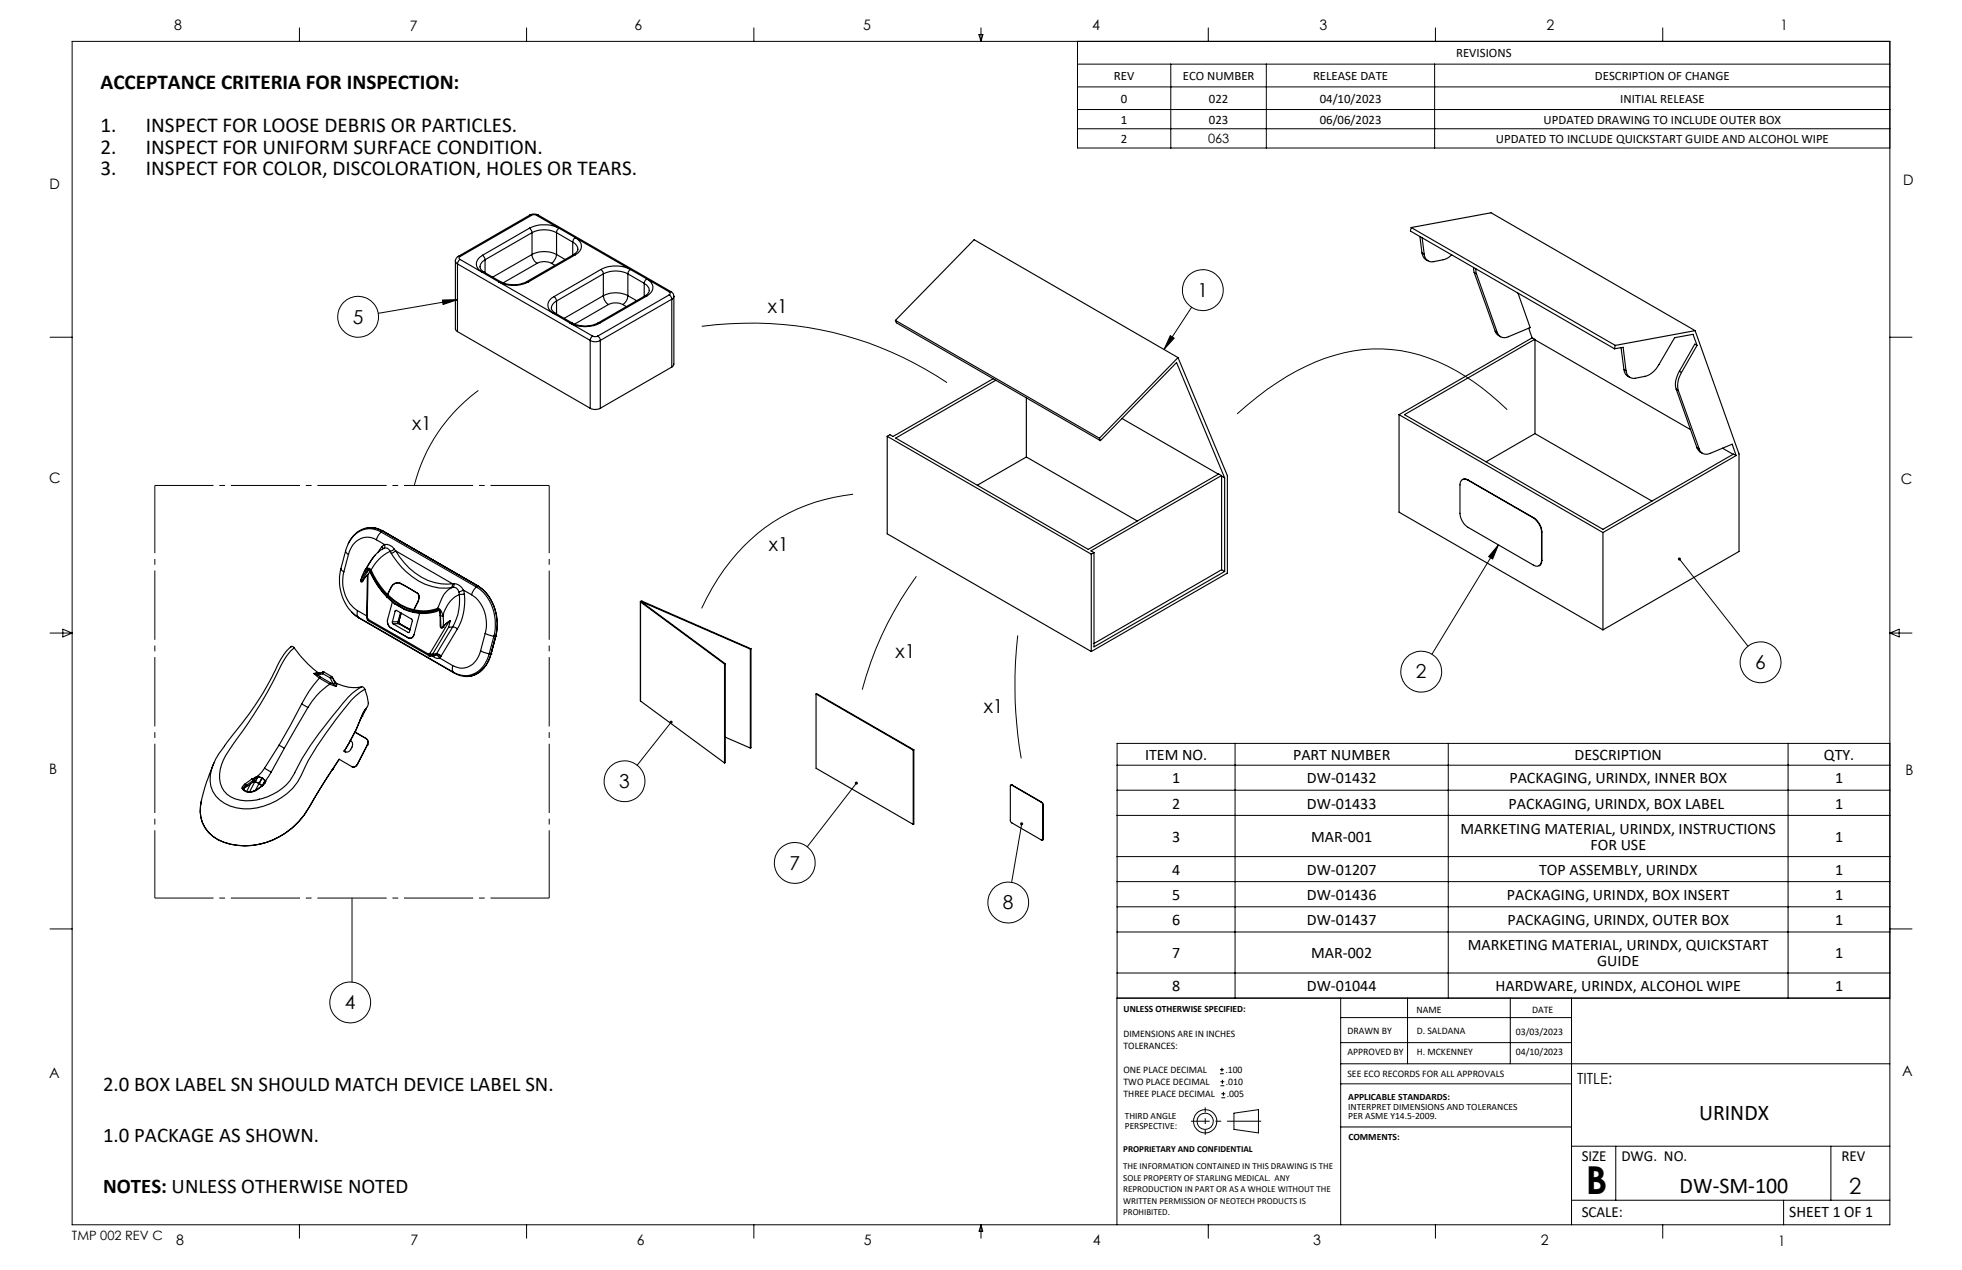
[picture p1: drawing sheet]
<svg xmlns="http://www.w3.org/2000/svg" width="432mm" height="279mm" viewBox="0 0 432 279" stroke-linecap="round" stroke-linejoin="round" font-family="sans-serif">
<g fill="none" stroke="#000" stroke-width=".25">
<path d="M100.2 57.4v14.9l.5 .7M100.2 57.4l.5 .7M100.7 58.1l29.2 16.8M100.7 58.1v14.9M100.9 56.4l-.5 .5-.2 .5M100.9 56.4h.3M101.2 57.1l-.3 .3-.2 .7M101.2 56.4a.34 .34 0 0 0-.2 .4 .34 .34 0 0 0 .2 .3M101.2 57.1l8.6 4.9M106.2 56.2a1.95 1.95 0 0 0-1.4 1.9 1.95 1.95 0 0 0 1.5 1.8h.3M106.2 56.2l.4 .4 .2 .6M106.6 59.9l3.6 2.1"/>
<path d="M106.8 57.2a1.44 1.44 0 0 0-.9 2.2l.7 .5M106.8 57.2v2.8M116.5 50.2a7.5 7.5 0 0 1 6.5 0M116.5 50.2l.4 .4 .2 .6M116.5 50.2l-10.3 6M116.6 47.3a2.02 2.02 0 0 1 1.9 0M116.6 47.3l.4 .1M116.6 47.3l-15.7 9.1M117 47.4l.4-.2 .7 .2M117 47.4l-15.8 9M117.1 56a2.42 2.42 0 0 0 1.1 1.9M117.1 51.2a6 6 0 0 1 5.4 0"/>
<path d="M117.1 56a6 6 0 0 1 5.4 0M117.1 51.2l-10.3 6M117.1 51.2v4.8M117.1 56l-8.7 5M118.1 47.4l4.9 2.8M118.2 57.9a3.4 3.4 0 0 1 3.2 0M118.2 57.9l-7.5 4.3M118.5 47.3l-.4 .1M118.5 47.3l29.2 16.9M121.4 57.9l.7 .5M122.5 56l-.4 1.1-.7 .8M122.5 51.2l3.5 2.1"/>
<path d="M122.5 51.2v4.8M122.5 56l1.9 1.1M123 50.2l-.4 .4-.1 .6M123 50.2l15.7 9.1M126 53.3a1.46 1.46 0 0 1 1 2.1l-.8 .6M126 53.3l.5-.9a1.93 1.93 0 0 1 1.5 1.8 1.93 1.93 0 0 1-1.4 1.9M126 53.3v2.8M126.2 56l.4 .1M126.2 56l-10.3 6M126.6 56.1l-10.3 5.9M132.2 59.3a7.2 7.2 0 0 1 6.5 0M132.2 59.3l.5 .5 .1 .5"/>
<path d="M132.2 59.3l-10.3 6M138.7 59.3l-.3 .3-.2 .7M138.7 59.3l3.6 2M310.6 50.1l-.2 .7 44.9 25.9M310.6 50.1l44.9 25.9M310.6 50.1l17.6-3.3 44.9 25.9M312.5 52l.4 3.6M312.9 55.6l.5 1.1 .9 .7M312.9 55.6l.5 .3M313 52.3l.4 3.6M313.4 55.9a1.7 1.7 0 0 0 2.1 1.7 6.9 6.9 0 0 0 3.3-1l.7-.5M324.3 58.8l.1 1.2"/>
<path d="M324.4 60l.5 .3M324.4 60l4.7 12.9M324.8 59.1l.1 1.2M100.7 73l29.2 16.8M109.8 62a7.2 7.2 0 0 0 6.5 0M109.8 62l12.1 7M110.2 62a6.4 6.4 0 0 0 5.7 0M110.2 62h-.4M115.9 62h.4M121.9 65.3a1.97 1.97 0 0 0-1.3 1.8 1.97 1.97 0 0 0 1.3 1.9M121.9 65.3l.3 .2 .3 .7M121.9 69l3.6 2.1"/>
<path d="M122.3 69h-.4M122.3 69l3.6 2M122.5 66.2a1.45 1.45 0 0 0-.9 2.1l.7 .7M122.5 66.2v2.9M125.5 71.1a7.2 7.2 0 0 0 6.5 0M125.5 71.1l4.9 2.8M125.9 71a6.4 6.4 0 0 0 5.7 0M125.9 71l-.4 .1M129.9 74.9a2.33 2.33 0 0 0 2.2 0M129.9 74.9v14.9M130.4 73.9l.6 .2 .6-.2M130.4 73.9l-.4 .5-.1 .5"/>
<path d="M131.6 73.9l.4 .5 .1 .5M131.6 71l.4 .1M132.1 74.9v14.9M132.8 65.1a2.53 2.53 0 0 0 1.1 1.9M132.8 60.3a6 6 0 0 1 5.4 0M132.8 65.1a6 6 0 0 1 5.4 0M132.8 60.3l-10.3 5.9M132.8 60.3v4.8M132.8 65.1l-8.6 4.9M133.9 67a3.7 3.7 0 0 1 3.2 0M133.9 67l-7.4 4.3M137.1 67l.7 .5"/>
<path d="M138.2 65.1a2.29 2.29 0 0 1-1.1 1.9M138.2 60.3l3.6 2M138.2 60.3v4.8M138.2 65.1l1.9 1M141.8 62.3a1.44 1.44 0 0 1 1.1 1.3 1.44 1.44 0 0 1-.9 1.5M141.8 62.3v2.9M142 65.1h.3M142 65.1l-10.4 5.9M142.3 61.3a2 2 0 0 1 1.4 1.9 2 2 0 0 1-1.4 1.9M142.3 61.3l-.3 .5-.2 .5M142.3 65.1l-10.3 6M142.3 61.3l5 2.9"/>
<path d="M147.3 64.2a.37 .37 0 0 1 .2 .3 .37 .37 0 0 1-.2 .4M147.3 64.9l.3 .3 .2 .6M147.3 64.9l-15.7 9M147.7 64.2a1.1 1.1 0 0 1 .6 1M147.7 64.2h-.4M147.8 65.8l-15.7 9.1M147.8 65.8v15M148.3 65.2v14.9l-.5 .7M148.3 65.2l-.5 .6M197.1 70.5l17.3-17.8 44.9 26M197.1 70.5l44.9 25.9M197.1 70.5l.2 .5 44.9 25.9"/>
<path d="M259.3 78.7l10.8 25.9v21.5l-29.9 17.2M259.3 78.7l-17.3 17.7M324.9 60.3l4.6 12.9M329.1 72.9l.3 .6 .9 .6M329.1 72.9l.4 .3M334.1 64.5l2.7 7.6-4.8 2a1.67 1.67 0 0 1-2.5-.9M336.4 72.2l.8 2.1M337.2 74.3l.6 .3M337.2 74.3l-29.3 16.9M337.8 74.6l-28.7 16.6 43.7 25.3 28.7-16.6 .6 .3M337.8 74.6v.2M337.8 74.8l34.2 19.7"/>
<path d="M337.8 74.8v20.6M355.3 76.7l1.9-.3 .7 5.2M355.5 76l-.2 .7M356.8 76.5l.6 4.8M373.1 72.7l-17.6 3.3M373.1 72.7l9.6 27.2v21.4l-29.9 17.3M373.5 76l-.9-2.4-4.1 .7-3.4 5.9a5 5 0 0 1-3.1 2.6l-2.1 .4a1.7 1.7 0 0 1-2-1.6M373.5 76l-3.4 6M373.5 76l-.5-.3-3.4 6M129.9 89.8a2.33 2.33 0 0 0 2.2 0M147.8 80.8l-15.7 9M195.3 96l44.9 25.9"/>
<path d="M195.3 96v21.4l44.9 25.9M218.6 83.3l-22.1 12.7-.6-.4-.6 .4M219.2 83.6l-22.1 12.8 42.4 24.5 28.7-16.6 .6 .3M225.9 87.5v13M242 96.4l.2 .5M242.2 96.9l16.7-17.1 10.6 25.3M246.9 92.1l21.2 12.2M307.9 91.2v21.5l44.9 25.9M307.9 91.2l44.9 26M337.8 95.4l-10.7 6.2M337.8 95.4l25.8 14.8M357.4 81.3l.4 1.1 .9 .6"/>
<path d="M357.4 81.3l.5 .3M368.9 85.6l.5 .3M368.9 85.6l4.6 12.9M369.4 85.9l4.6 12.9M369.6 81.7a4.9 4.9 0 0 0-.7 3.9M369.6 81.7l.5 .3M370.1 82a5.3 5.3 0 0 0-.7 3.9M373.5 98.5l.4 .7 .8 .5M373.5 98.5l.5 .3M374 98.8a1.65 1.65 0 0 0 2.4 .9l4.8-2 .9 2.5M379.1 98.6l2.3 1.3M76.7 119.5l-.6 1.7"/>
<path d="M80.8 116.1h1.7l1.7 .7M82.8 118.7a4.1 4.1 0 0 0-5.9 2.7l-.2 .6M82.8 118.7l1.8 1.1M83.9 117.1l-.6 .7-.5 .9M83.9 117.1a5 5 0 0 0-7.2 2.4M83.9 117.1l20.9 12.1M84.2 116.8a5.2 5.2 0 0 0-7.5 2.7M84.2 116.8l20.9 12.1M84.2 116.8l-.3 .3M84.2 116.8h.1M84.6 119.8a2.15 2.15 0 0 1 2.2 1M84.6 119.8l.1 .4-.2 .4a1 1 0 0 1 1.4 .7"/>
<path d="M84.6 119.8l-.5 .4M225.9 100.5l24.4 14.1M225.9 100.5l-10.8 6.3M268.8 104.6l.1 .1M268.8 104.6l-28.7 16.6 .7 .4M268.9 104.7l.6 .4M268.9 104.7v20.6M269.5 105.1v20.6M321.8 105.5l.7-.1 .6 .2M323.1 105.7a1.1 1.1 0 0 0-1.3-.2 1.1 1.1 0 0 0-.5 1.2v6.2a4 4 0 0 0 1.8 3.1l14.4 8.3a1.1 1.1 0 0 0 1.2 .1 1.1 1.1 0 0 0 .6-1.1M323.1 105.7l14.4 8.2M323.1 105.6l14.4 8.3"/>
<path d="M323.1 105.6v.1M337.5 113.9a4 4 0 0 1 1.8 3.2M337.5 113.9a4.2 4.2 0 0 1 1.8 3.1M337.5 113.9h.1M339.3 117.1v6.2M339.3 117v6.3M339.3 117v.1M352.8 117.2v21.4M382.1 100.2l-29.3 17M75 125.1a10 10 0 0 0 4.1 10.9M75 125.1l.2 .4 .5 .3M75.7 125.8a8 8 0 0 0 3 8.5"/>
<path d="M76.1 121.2l.1 .4 .5 .4M76.1 121.2l-1.1 3.9M76.7 122l-1 3.8M77.5 134.7l1.4 1.1M78.7 134.3a1.51 1.51 0 0 0 .2 1.5M78.7 134.3l2 1.2M78.9 135.8l20.9 12.1M78.9 135.8l.2 .2M79.1 136l20.9 12.1M79.4 127.7l.2 .4 .3-.3M80.2 125.7l-.8 2M80.4 125.4l.1 .4"/>
<path d="M80.4 125.4l-.2 .3M80.5 125.8l.2 .1M80.5 125.8l-1.1 1.9M80.7 135.7v.1M80.7 135.7h.1M80.7 135.8l.2 .6M80.7 125.9l-.6 1-.4 1.1 .1-.2M80.7 135.8h.2M80.8 135.7l.1 .1M80.9 126.5l-.2 9.2M80.9 135.8l.1 .4M81 136.2v.3l-.1-.1"/>
<path d="M81 136.2l13.3 7.7M81 125.2l.2 .1M81 125.2l-.5 .6M81 125.2l.2 .2-.5 .5M81 136.2l-.1 .2M81 136.6l13.4 7.7M81 126.3l-.2 9.4M81.1 126.3l-1.3 1.5M81.1 126.3h.1M81.2 125.4h.1M81.2 125.3l.1 .1M81.2 125.3l.3 .2"/>
<path d="M81.2 125.3v.1M81.3 125.4a18.8 18.8 0 0 0 3.9 6M81.3 125.4l.6 1.2a17.8 17.8 0 0 0 3.3 4.6M81.3 125.4h.1M81.4 125.7l-.3 .6M81.5 125.5a19.3 19.3 0 0 0 3.7 5.5M81.7 125.4a18.1 18.1 0 0 0 3.6 5.4M81.7 125.4l-.2 .1M81.7 125.4l-.6-.4-.7 .4M82.2 122.6l-2 3.1M82.4 122.4l-2 3M82.5 122.2l-.1 .2"/>
<path d="M84.1 120.2l-.9 1.3M84.1 120.2l.1 .6M84.4 120.6l-1 .8-1 1M85.2 131.2v.2M85.2 131.2l1.7 1.6M85.2 131.4l1.7 1.5M85.2 131a12.3 12.3 0 0 0 5.8 3.3M85.2 131v.2M85.3 130.8l.4-.8a1.97 1.97 0 0 1 2.3-1.7l3.9 2.2a1.48 1.48 0 0 1 0 2l-.8 1.7M85.3 130.8a11.9 11.9 0 0 0 5.8 3.4M85.3 130.8l-.1 .2M85.9 121.3l-2.1 1.3-1.1 1.2-1 1.6"/>
<path d="M85.9 121.3l.2 .4M86.1 121.7a15.9 15.9 0 0 0 9 7.3l1.6 .4 2.5-.1M86.4 132.4l-1.1 3.9a1.8 1.8 0 0 0 .6 1.8l3.9 2.2a.89 .89 0 0 0 1.3-.7l1.3-4.7M86.4 136.8l.1 .4M86.5 137.2l3.3 1.9M86.8 120.8l-.9 .5M86.8 120.8l.3 .4M86.9 132.8l.1 .1M86.9 132.8l2.1 1.2M87 132.9l2 1.2M87 134.4l-.6 2.4M87.1 121.2a14.1 14.1 0 0 0 10 7.2h2.5"/>
<path d="M87.1 121.2l-1 .5M87.1 121.2l12.5 7.2M87.3 134.3l3.4 2 .1 .3-.7 2.4-.3 .1M87.3 134.3l-.3 .1M87.3 128.2h.1M87.6 136.8l.1 .4M87.6 136.8h-1.2M87.7 137.2h-1.2M87.7 137.2h.2M87.7 137.2l2.5 1.4M87.8 136.7l.1 .5M87.8 136.7l-.2 .1"/>
<path d="M87.8 136.7h.1M87.9 137.2l2.3 1.3M88.1 134.8l-.5 2M88.3 134.9l-.5 1.8M89 134l2 .6M89 134v.1M89 134.1l2 .6M89.8 139.1l.2 .1M91 134.6v.1M91 134.3v.3M91.1 134.2l-.1 .1M96.3 133.8l.6 .4 .6 1.3"/>
<path d="M96.3 133.8l-.8 .3a8.9 8.9 0 0 1-4.4 .1M96.3 133.8v.3M96.3 134.1l.3 .1M96.3 134.1a9.4 9.4 0 0 1-5.3 .2M96.5 134.2h.1M96.5 134.2l-1.6 .5a9.2 9.2 0 0 1-3.9-.1M96.5 134.2l.2 .1M96.6 134.2l.2 .2M96.6 134.2l.1 .1M96.7 134.3a9.6 9.6 0 0 1-5.7 .4M96.7 134.3h.1M96.7 134.3l.1 .1"/>
<path d="M96.8 134.4l.1 1.1M96.8 134.4h.1M96.9 135.5v2.2a.34 .34 0 0 0 .2 .5 .34 .34 0 0 0 .4-.2M96.9 135.5h.1M96.9 135.5l.1 2.2 .2 .4 .3-.1M96.9 135.5h.6M97.5 138h.1M97.5 135.5l.1 1.2-.1 1.3M98.7 138l-3.5 6M98.8 136.8l-4.1 6.9M99.1 136.6l-.9 .6-.7 .8M99.1 136.6l-.4 1.4"/>
<path d="M99.1 136.6l-1 .7-.6 .7M99.6 128.4l-.1 .7-.3 .2M99.6 128.4h.3M99.6 129.2a4.9 4.9 0 0 0-2.7 3.1l-.6 1.5M99.6 129.2a1.18 1.18 0 0 1 1.4 1M99.6 129.2l-.4 .1M99.6 137.9l-.9 .1M99.6 137.9l.4 .1 .6 .4M99.6 137.9l-3.5 6M99.9 128.4a2.36 2.36 0 0 1 2.1 1.4M99.9 128.4v.5l-.3 .3M100.6 138.4l-3.6 6.1"/>
<path d="M101 130.2l.1 .6M101.1 130.8a6.2 6.2 0 0 0-3.6 4.7M101.1 130.8a12.3 12.3 0 0 1-1.5 7.1M102 129.8l.2 .9M102 129.8l-1 .4M102 129.8l1.8 1M102.2 130.7a12.7 12.7 0 0 1-1.6 7.7M102.2 130.7l-1.1 .1M103.8 130.8a7.7 7.7 0 0 1 3 8.5M104.8 129.2l-.6 .7-.4 .9M104.8 129.2a9.9 9.9 0 0 1 3.9 10.8M105.1 128.9a10.1 10.1 0 0 1 4 11.1"/>
<path d="M105.1 128.9l-.3 .3M106.8 139.3l1.9 .7M106.8 139.3l-1 3.9M108.7 140h.4M108.7 140l-1 3.8M140.9 132.4l.1 21.8M141 132.4l18.5 13.7M141.1 132.4h.1M141.1 132.4h-.1M141.1 132.4l18.5 13.6M141.1 132.4l24 10.4M141.3 132.3h-.3v.1"/>
<path d="M141.3 132.3l-.2 .1M141.3 132.3l24 10.4M240.2 121.9v21.4M240.8 121.6l-.6 .3M240.8 121.6v20.7l28.7-16.6M268.9 125.3l-28.1 16.3M268.9 125.3l.6 .4M339.3 123.3l-.1 .6-.5 .6M339.3 123.3h.1M64 142.4l.3-.2 .4 .3M64.1 142.2a16.6 16.6 0 0 0-4 6.1 75.4 75.4 0 0 1-10.1 14.9l-.6 .9M64.7 142.5a12.9 12.9 0 0 0-3.4 5.1 111.7 111.7 0 0 1-10.9 17.5 8.4 8.4 0 0 0-1.6 8 5.7 5.7 0 0 0 5.2 3.1 12.5 12.5 0 0 0 9.9-4.5l.9-1.5a63 63 0 0 1 9.5-14.1 16.8 16.8 0 0 1 5.3-5"/>
<path d="M64.7 142.5a24.2 24.2 0 0 0 5.4 5.6M66.4 154.9l-5 9M66.4 154.9l1.4 .7M67.8 155.6l-5.2 9M69 148.2l1.3 1M69 148.2l.9 .3M69.5 148.1l-.5 .1M69.5 148.1h.6M69.9 148.5l.6 .4M70.1 148.1l-.2 .4M70.3 149.2l-.5 .5a24.9 24.9 0 0 0-3.4 5.2M70.3 149.2l2.3 1.3"/>
<path d="M70.4 148.1h-.3M70.5 148.9l-.2 .3M70.5 148.9l2.3 1.3M71 148.2l-1.1 .3M71 148.2h.1M71 148.2l1.7 1M71.1 147.8l-1 .3M71.1 147.8l-.1 .4M71.1 147.8h.2M71.2 147.8l-.1 .1M71.3 147.8l-.3 .4M71.3 147.8l1.7 1"/>
<path d="M72.6 150.5l-.6 .4a15.5 15.5 0 0 0-4.2 4.7M72.6 150.5l1.4 .5M72.7 149.2l.7 1.3M72.7 149.2h.1M72.8 150.2l-.2 .3M72.8 150.2l.6 .3M73 148.8l-.3 .4M73 148.8l.1 .2M73.1 149l-.4 .2M73.1 149h.1M73.2 149l.6 1.2M73.2 149l.9 1.4"/>
<path d="M73.2 149l-.5 .2M73.4 150.5l.6 .5M73.8 150.2l.3 .5M73.8 150.2l-.4 .3M74.1 150.7l-.1 .3M74.1 150.4a8.6 8.6 0 0 0 5.5 .7M74.1 150.4v.3M79.6 151.1l.3 .1 .4 .4M79.6 157.6l-1.2 3-2.6 4.6M79.6 157.6h.1M79.7 157.4l.4-.9 .5-.6-1.4 2.6M79.7 157.4l-.1 .2"/>
<path d="M80.3 151.6a18.5 18.5 0 0 0-5.5 5.5 69.5 69.5 0 0 0-9.3 14.9 14 14 0 0 1-13.5 5.7 6.7 6.7 0 0 1-5.8-5.9 11.8 11.8 0 0 1 3.2-7.7M80.3 151.6l.5 1.6 .3 1.5a2.68 2.68 0 0 1-1 1.8l-.4 .9M94.3 143.9l.4 .4M94.3 143.9l.1 .4M94.4 144.3h.3M94.6 143.8l-.3 .1M94.6 143.8l.5 .2M94.7 143.7l.5 .3M94.7 143.7l-.1 .1M95.1 144.3l.2 .1a1.25 1.25 0 0 0 1.4 .3M95.1 144l-.4 .3M95.2 144h-.1"/>
<path d="M95.8 144.1l-1.1 .2M95.8 144.1l.6 .3 .3 .3M96 143.9l-.9 .1M96 143.9l.5 .2 .5 .4M96 143.9l-.2 .2M96.1 143.9l-.9 .1M96.1 143.9h.3l.7 .4M96.1 143.9h-.1M96.7 144.7l2.9 1.7M97 144.5l-.3 .2M99.6 146.4a1.51 1.51 0 0 0 .2 1.5M99.8 147.9l.2 .2"/>
<path d="M103.4 148.8h.1M105.8 143.2a4.2 4.2 0 0 1-5.2 3.6l-1-.4M105.8 143.2l1.9 .6M107.7 143.8a5.7 5.7 0 0 1-5.6 4.8l-1.1-.2-1.2-.5M107.7 143.8l.4 .1M108.1 143.9h.1M108.1 143.9a5.9 5.9 0 0 1-5.8 4.9l-1.2-.2-1.1-.5M108.1 143.9a6.1 6.1 0 0 1-4.7 4.9M109.1 140h.1M109.1 140l-1 3.9M140.9 154.1l.1 .1M141 154.2l18.5 13.7"/>
<path d="M159.5 146.1v21.8M159.6 146l-.1 .1M159.6 146v21.8l-.1 .1M165.1 142.8v21.8M165.3 142.7l-.2 .1M165.3 142.7v21.8l-.2 .1M179.6 152.7l21.4 12.3M179.6 152.7l.1-.1 21.4 12.4M179.6 152.7v16.3l21.4 12.4M44.2 176.6a7.3 7.3 0 0 0 5.1 8.7 14.5 14.5 0 0 0 8 .4M44.3 176.3a7.3 7.3 0 0 0 5 9 14.5 14.5 0 0 0 8 .4M46.9 168.2l-1.6 4.2-1.1 4.2"/>
<path d="M47.1 167.9l-.1 .2M53.3 173.4a1.59 1.59 0 0 0 1.5 .9M53.3 173.4l.3 .2M53.3 173.1v.3M53.3 173.1l.3 .5M53.6 173.6l.4 .4 .8 .2M53.6 173.6h.1M53.6 172.8l.3 .4M53.6 172.8l-.3 .3M53.7 173.5l-.1 .1M53.9 173.2l-.3 .4M53.9 173.2l-.2 .3"/>
<path d="M54 172.4l-.4 .4M54 173.2l-.3 .3M54 172.4l.2 .4M54.2 172.8l-.3 .4M54.2 172.8l-.2 .4M54.5 172.9l-.5 .3M54.8 174.3h.1M55.1 172.5l-.8 1.6M55.3 174.2h-.5M55.3 174.3h-.5M55.5 171.4l-1.5 1M55.5 172.3l-.9 .6"/>
<path d="M55.5 171.4l.1 .1M55.6 171.4l-.3 .1M55.6 171.5l.2 .2M55.8 174.1l-.5 .2M55.8 171.3l-.3 .1M55.8 171.7l-1.6 1.1M55.8 171.7l-.3 .4M55.8 171.3l.1 .1M55.8 174.1h.1M55.9 171.9l.2 .1M55.9 171.4l-.3 .7M55.9 171.4l-.3 .1"/>
<path d="M56 171.1h.1M56 171.1l-.2 .2M56 171.1l.1 .1M56.1 171.2l-.2 .2M56.1 171.2l-.4 .8M56.1 172l.9 .4M56.1 171.2h.1M56.1 172l-1.2 2.3M56.1 171.2l-.5 1M56.1 172h-.3M56.1 172h.1M56.2 172l.8 .4"/>
<path d="M56.3 173.8l-.5 .3M56.3 173.8h.1M56.4 173.8l-.6 .3M56.7 170.9l-.7 .2M56.7 170.9l-.6 .3M56.7 170.9h.1M56.7 170.8v.1M56.7 170.8h.1M56.7 170.8l-.6 1.2M56.8 170.8l.9 .3M56.8 170.9l-.6 1.1M56.8 170.9l.8 .3"/>
<path d="M56.8 170.8v.1M57 172.4l.7 .5M57 172.4l-.8 1.5M57.6 171.2l.7 .6M57.6 171.2h.1M57.6 171.2l-.6 1.2M57.7 171.2l.6 .5M57.7 171.2h-.1M57.7 171.1l-.1 .1M57.7 171.1v.1M57.7 172.8l-1.4 1M57.7 172.8h.1"/>
<path d="M57.8 172.8h.1M57.9 172.8l-1.5 1M57.9 172.5l-.1 .3M57.9 172.5h.1M58 172.5l-.1 .3M58 172.3l.1 .1M58.1 172.3l-.2 .2M58.1 172.3v.1M58.1 172.3h.1M58.2 172.3l-.2 .2M58.2 172.3h.1M58.2 172.3l-.1 .1"/>
<path d="M58.2 169l-1.5 1.8M58.2 169l1.5 .9M58.2 172.2l-.1 .1M58.2 172.2l-.1 .2M58.3 171.9l-.1 .3M58.3 171.8l-.4 .8M58.3 171.8v.1M58.3 171.7v.1M58.3 171.7l.1 .1M58.4 171.8l-.2 .5M58.4 171.8h.1M58.4 171.8l-.1 .1"/>
<path d="M58.4 171.8l-.5 .8M59.7 169.9l-1.3 1.9M61.4 163.9l-3.2 5.1M61.4 163.9l1.2 .7M62.6 164.6l-2.9 5.3M73 169.5l-2.5 4a49.5 49.5 0 0 1-4.8 7.3 16.7 16.7 0 0 1-8.4 4.9M73 169.5l-2.5 4a45.9 45.9 0 0 1-4.8 7.3 17 17 0 0 1-8.4 4.9M73.2 169.2h.1M73.2 169.2l-.2 .3M74.6 167l2.8 1.7a.86 .86 0 0 0 1.2-.6M74.6 167l-1.4 2.2M75.7 165.2l.3 .2"/>
<path d="M76 165.4h.1M77 162.9a1.02 1.02 0 0 1 .5 1.5 1.27 1.27 0 0 1-1.4 1.1l-.1-.1M77.5 168.7h.1M78.1 161h.1M78.1 161l2.5 1.5M78.6 168.1l.1 .1M78.7 168.2a.91 .91 0 0 1-1.2 .5M80.6 162.5a1.05 1.05 0 0 1 .3 1.4M80.6 162.5a1.02 1.02 0 0 1 .3 1.4M80.9 163.9h.1M80.9 163.9l-2.3 4.2M80.9 163.9l-2.2 4.3"/>
<path d="M159.6 162.2l5.5 2.4M201 165v16.4M201.1 165h-.1M201.1 165v16.3l-.1 .1M222.7 172.8h-.3l.1 8 6.7 4h.2l.1-.2M222.7 172.8l6.5 3.7M222.8 172.7l-.3 .1M222.8 172.7l-.1 .1M222.8 172.7l6.4 3.8M229.2 176.5l.3 .6M229.2 176.5l.4 .6M229.2 176.5h.1"/>
<path d="M229.5 177.1v7.5M229.6 177.1h-.1M229.6 177.1v7.4M229.6 184.5l-.2 .3M229.6 184.5l-.1 .1"/>
</g>
<g fill="none" stroke="#000" stroke-width=".22">
<path d="M15.9 9.1h400v260.4h-400zM65.9 6.1v3M115.9 6.1v3M165.9 6.1v3M215.4 7.6h.9l-.4 1.5zM215.9 6.1v3M237.1 9.1v23.5h178.8M237.1 14.1h178.8M237.1 19.1h178.8M257.7 14.1v18.5M265.9 6.1v3M278.7 14.1v18.5"/>
<path d="M315.7 14.1v18.5M315.9 6.1v3M365.9 6.1v3M237.1 24.1h178.8M237.1 28.3h178.8M11 74.2h4.9M97.4 66l3.3-.1-3.2 1.1zM100.7 65.9l-17.4 3M154.4 71.8a77 77 0 0 1 54 12.4M257.6 73.8l.8 .6-2.2 2.5zM262.3 67.6l-6.1 9.3M415.9 74.2h4.9"/>
<path d="M105.3 85.9a37.4 37.4 0 0 0-14.1 20.9M331.7 90.1a47.3 47.3 0 0 0-21.3-12.5 35.2 35.2 0 0 0-25.1 4.1 65 65 0 0 0-13 9.4M187.7 108.7a39.6 39.6 0 0 0-31 20.7l-2.3 4.4M329.8 119.9l-1.3 3.1-.9-.6zM329.8 119.9l-14.7 24M11 139.3h4.9M13.8 138.4l2.1 .9-2.1 .8zM201.7 126.8a74.6 74.6 0 0 0-11.9 24.9M224 139.8a93.5 93.5 0 0 0 .8 27M369.6 123l15.1 19.2M415.9 139.3h4.9M415.9 139.3l2.1-.9v1.7z"/>
<path d="M147.7 158.9l-7.5 9.4M188.5 172.3l-10.8 14M245.9 168.3h170M245.9 173.8h170M245.9 179.4h170M271.8 163.5v56.1M318.7 163.5v56.1M393.5 163.5v56.1M415.9 163.5h-170l-.1 106M77.5 197.6v18.5M224.9 181.3l-2.3 12.8M245.9 188.5h170"/>
<path d="M245.9 194h170M245.9 199.5h170M11 204.4h4.9M245.8 219.6h170.1M245.9 205h170M245.9 214.1h170M295.1 219.6v49.9M309.8 219.6v14.4M332.4 219.6v14.4M345.9 219.6v49.9M415.9 204.4h4.9M268.5 236.2h.8"/>
<path d="M268.5 235.3h.8M268.6 238.9h.9M268.6 238h.9M268.9 234.9v.9M269 237.6v.8M295.1 238.4h50.8M295.1 234h120.8M295.1 229.4h50.8M295.1 223.9h50.8M268.8 241.5h.9M268.8 240.6h.9M269.2 240.2v.9"/>
<path d="M271.6 244.9l5.4-.8v5.1l-5.4-.7zM295.1 247.9h50.8M345.9 252.2h70M355.6 252.2v11.9M402.9 252.2v11.9M65.9 269.5v2.9M115.9 269.5v2.9M165.9 269.5v2.9M215.9 269.5v2.9M215.9 269.5l.4 1.4h-.8zM265.9 269.5v2.9M315.9 269.5v2.9"/>
<path d="M345.9 264.1h70M365.9 269.5v2.9M392.5 264.1v5.4"/>
<circle cx="78.8" cy="69.7" r="4.5"/>
<circle cx="264.7" cy="63.8" r="4.5"/>
<circle cx="312.8" cy="147.8" r="4.5"/>
<circle cx="387.5" cy="145.7" r="4.5"/>
<circle cx="137.4" cy="171.9" r="4.5"/>
<circle cx="174.9" cy="189.9" r="4.5"/>
<circle cx="221.9" cy="198.6" r="4.5"/>
<circle cx="77.1" cy="220.6" r="4.5"/>
<circle cx="265.2" cy="246.7" r="2.57"/>
<circle cx="265.2" cy="246.7" r="1.78"/>
</g>
<path d="M34.1 106.8h86.8M34.1 197.6h86.8" fill="none" stroke="#000" stroke-width=".22" stroke-dasharray="15.2 1.3 1.3 1.3" stroke-dashoffset="2.3" stroke-linecap="butt"/>
<path d="M34.1 106.8v90.8M120.9 106.8v90.8" fill="none" stroke="#000" stroke-width=".22" stroke-dasharray="15.2 1.3 1.3 1.3" stroke-dashoffset=".3" stroke-linecap="butt"/>
<path d="M277.6 246.7h-15.5" fill="none" stroke="#000" stroke-width=".22" stroke-dasharray="15.2 1.3 1.3 1.3" stroke-dashoffset="7.7" stroke-linecap="butt"/>
<path d="M265.3 243.6v6.1" fill="none" stroke="#000" stroke-width=".22" stroke-dasharray="15.2 1.3 1.3 1.3" stroke-dashoffset="14.1" stroke-linecap="butt"/>
<path d="M257.6 73.8l.8 .6-2.2 2.5zM147.5 158.6a.34 .34 0 0 0 0 .5 .34 .34 0 0 0 .5 0 .34 .34 0 0 0-.1-.5l-.2 .3 .2-.3zM97.4 66l3.3-.1-3.2 1.1zM329.8 119.9l-1.3 3.1-.9-.6zM369.3 122.8a.34 .34 0 0 0 .2 .5 .34 .34 0 0 0 .4-.3 .34 .34 0 0 0-.4-.3l.1 .3zM188.2 172a.34 .34 0 0 0 0 .5 .34 .34 0 0 0 .5 0 .34 .34 0 0 0 0-.5l-.2 .3 .2-.3zM224.6 181a.35 .35 0 0 0 .1 .5 .35 .35 0 0 0 .5-.1 .35 .35 0 0 0-.3-.5v.4v-.4z" fill="#000"/>
<text font-size="8.5" x="349" y="262.6">B</text>
<g font-size="4.9">
<text x="373.9" y="246.3">URINDX</text>
<text x="369.7" y="262.6">DW-SM-100</text>
<text x="407" y="262.7">2</text>
</g>
<g font-size="4.7">
<text x="22.1" y="19.6">ACCEPTANCE CRITERIA FOR INSPECTION:</text>
<text x="22.1" y="29.1">1.</text>
<text x="32.1" y="29.1">INSPECT FOR LOOSE DEBRIS OR PARTICLES.</text>
<text x="22.1" y="33.8">2.</text>
<text x="32.1" y="33.8">INSPECT FOR UNIFORM SURFACE CONDITION.</text>
<text x="22.1" y="38.6">3.</text>
<text x="32.1" y="38.6">INSPECT FOR COLOR, DISCOLORATION, HOLES OR TEARS.</text>
</g>
<g font-size="4.6">
<text x="22.7" y="240.1">2.0 BOX LABEL SN SHOULD MATCH DEVICE LABEL SN.</text>
<text x="22.7" y="251.2">1.0 PACKAGE AS SHOWN.</text>
<text x="22.7" y="262.4">NOTES: UNLESS OTHERWISE NOTED</text>
</g>
<g font-size="4.2">
<text x="263.6" y="65.3">1</text>
<text x="77.7" y="71.2">5</text>
<text x="169" y="68.9">x1</text>
<text x="90.7" y="94.6">x1</text>
<text x="169.2" y="121.3">x1</text>
<text x="197.1" y="144.9">x1</text>
<text x="311.6" y="149.2">2</text>
<text x="386.3" y="147.2">6</text>
<text x="216.5" y="156.9">x1</text>
<text x="136.3" y="173.4">3</text>
<text x="173.8" y="191.3">7</text>
<text x="220.7" y="200">8</text>
<text x="75.9" y="222">4</text>
</g>
<g font-size="3.5">
<text x="252" y="167.2">ITEM NO.</text>
<text x="284.6" y="167.2">PART NUMBER</text>
<text x="346.5" y="167.2">DESCRIPTION</text>
<text x="401.4" y="167.2">QTY.</text>
<text x="258" y="172.4">1</text>
<text x="287.6" y="172.4">DW-01432</text>
<text x="332.2" y="172.4">PACKAGING, URINDX, INNER BOX</text>
<text x="403.9" y="172.4">1</text>
<text x="258" y="177.9">2</text>
<text x="287.6" y="177.9">DW-01433</text>
<text x="332" y="177.9">PACKAGING, URINDX, BOX LABEL</text>
<text x="403.9" y="177.9">1</text>
<text x="257.9" y="185.2">3</text>
<text x="288.6" y="185.2">MAR-001</text>
<text x="321.5" y="183.4">MARKETING MATERIAL, URINDX, INSTRUCTIONS</text>
<text x="403.9" y="185.2">1</text>
<text x="350" y="186.9">FOR USE</text>
<text x="257.9" y="192.5">4</text>
<text x="257.9" y="198">5</text>
<text x="287.6" y="192.5">DW-01207</text>
<text x="287.6" y="198">DW-01436</text>
<text x="331.7" y="198">PACKAGING, URINDX, BOX INSERT</text>
<text x="338.7" y="192.5">TOP ASSEMBLY, URINDX</text>
<text x="403.9" y="198">1</text>
<text x="403.9" y="192.5">1</text>
<text x="257.9" y="203.5">6</text>
<text x="287.6" y="203.5">DW-01437</text>
<text x="331.8" y="203.5">PACKAGING, URINDX, OUTER BOX</text>
<text x="403.9" y="203.5">1</text>
<text x="323" y="209.1">MARKETING MATERIAL, URINDX, QUICKSTART</text>
<text x="257.9" y="210.8">7</text>
<text x="288.6" y="210.8">MAR-002</text>
<text x="351.5" y="212.6">GUIDE</text>
<text x="403.9" y="210.8">1</text>
<text x="257.9" y="218.1">8</text>
<text x="287.6" y="218.1">DW-01044</text>
<text x="329.1" y="218.1">HARDWARE, URINDX, ALCOHOL WIPE</text>
<text x="403.9" y="218.1">1</text>
<text x="393.8" y="267.7">SHEET 1 OF 1</text>
</g>
<g font-size="3.4">
<text x="347.1" y="238.6">TITLE:</text>
<text x="348.1" y="255.4">SIZE</text>
<text x="356.8" y="255.4">DWG. NO.</text>
<text x="405.3" y="255.4">REV</text>
<text x="348.1" y="267.8">SCALE:</text>
</g>
<g font-size="3.2">
<text x="38.3" y="6.7">8</text>
<text x="90.2" y="6.7">7</text>
<text x="139.7" y="6.5">6</text>
<text x="190" y="6.5">5</text>
<text x="240.4" y="6.5">4</text>
<text x="290.4" y="6.7">3</text>
<text x="340.4" y="6.5">2</text>
<text x="391.9" y="6.7">1</text>
<text x="10.9" y="41.6">D</text>
<text x="418.9" y="40.7">D</text>
<text x="10.9" y="106.3">C</text>
<text x="418.4" y="106.4">C</text>
<text x="10.8" y="170.2">B</text>
<text x="419.4" y="170.6">B</text>
<text x="10.8" y="237.2">A</text>
<text x="418.6" y="236.8">A</text>
<text x="38.8" y="273.8">8</text>
<text x="90.4" y="273.8">7</text>
<text x="140.2" y="273.8">6</text>
<text x="190.1" y="273.9">5</text>
<text x="240.5" y="273.8">4</text>
<text x="289" y="273.9">3</text>
<text x="339.1" y="273.8">2</text>
<text x="391.4" y="274.1">1</text>
</g>
<g font-size="2.8">
<text x="245.2" y="17.6">REV</text>
<text x="260.3" y="17.6">ECO NUMBER</text>
<text x="289" y="17.6">RELEASE DATE</text>
<text x="320.4" y="12.6">REVISIONS</text>
<text x="351" y="17.6">DESCRIPTION OF CHANGE</text>
<text x="246.7" y="22.6">0</text>
<text x="266.1" y="22.6">022</text>
<text x="290.4" y="22.6">04/10/2023</text>
<text x="356.6" y="22.6">INITIAL RELEASE</text>
<text x="246.7" y="27.2">1</text>
<text x="266.1" y="27.2">023</text>
<text x="290.4" y="27.2">06/06/2023</text>
<text x="339.7" y="27.2">UPDATED DRAWING TO INCLUDE OUTER BOX</text>
<text x="246.7" y="31.5">2</text>
<text x="265.9" y="31.5">063</text>
<text x="329.2" y="31.5">UPDATED TO INCLUDE QUICKSTART GUIDE AND ALCOHOL WIPE</text>
<text x="15.8" y="272.9">TMP 002 REV C</text>
</g>
<g font-size="2.2">
<text x="296.6" y="227.5">DRAWN BY</text>
<text x="311.8" y="222.8">NAME</text>
<text x="311.8" y="227.5">D. SALDANA</text>
<text x="333.6" y="227.6">03/03/2023</text>
<text x="337.2" y="222.8">DATE</text>
<text x="247.3" y="228.2">DIMENSIONS ARE IN INCHES</text>
<text x="247.3" y="230.8">TOLERANCES:</text>
<text x="296.5" y="232.2">APPROVED BY</text>
<text x="311.8" y="232.2">H. MCKENNEY</text>
<text x="333.6" y="232.2">04/10/2023</text>
<text x="247.3" y="238.8">TWO PLACE DECIMAL</text>
<text x="247.3" y="236.1">ONE PLACE DECIMAL</text>
<text x="269.7" y="236.1">.100</text>
<text x="269.8" y="238.8">.010</text>
<text x="296.5" y="237">SEE ECO RECORDS FOR ALL APPROVALS</text>
<text x="247.3" y="241.4">THREE PLACE DECIMAL</text>
<text x="270" y="241.4">.005</text>
</g>
<g font-size="2.1">
<text x="247.3" y="222.6">UNLESS OTHERWISE SPECIFIED:</text>
<text x="296.7" y="242">APPLICABLE STANDARDS:</text>
<text x="296.7" y="244.2">INTERPRET DIMENSIONS AND TOLERANCES</text>
<text x="247.6" y="246.3">THIRD ANGLE</text>
<text x="247.6" y="248.4">PERSPECTIVE:</text>
<text x="296.7" y="246.3">PER ASME Y14.5-2009.</text>
<text x="296.7" y="250.9">COMMENTS:</text>
</g>
<g font-size="2">
<text x="247.2" y="253.4">PROPRIETARY AND CONFIDENTIAL</text>
<text x="247.2" y="257.3">THE INFORMATION CONTAINED IN THIS DRAWING IS THE</text>
<text x="247.2" y="259.8">SOLE PROPERTY OF STARLING MEDICAL. ANY</text>
<text x="247.2" y="262.3">REPRODUCTION IN PART OR AS A WHOLE WITHOUT THE</text>
<text x="247.2" y="264.9">WRITTEN PERMISSION OF NEOTECH PRODUCTS IS</text>
<text x="247.2" y="267.4">PROHIBITED.</text>
</g>
</svg>
